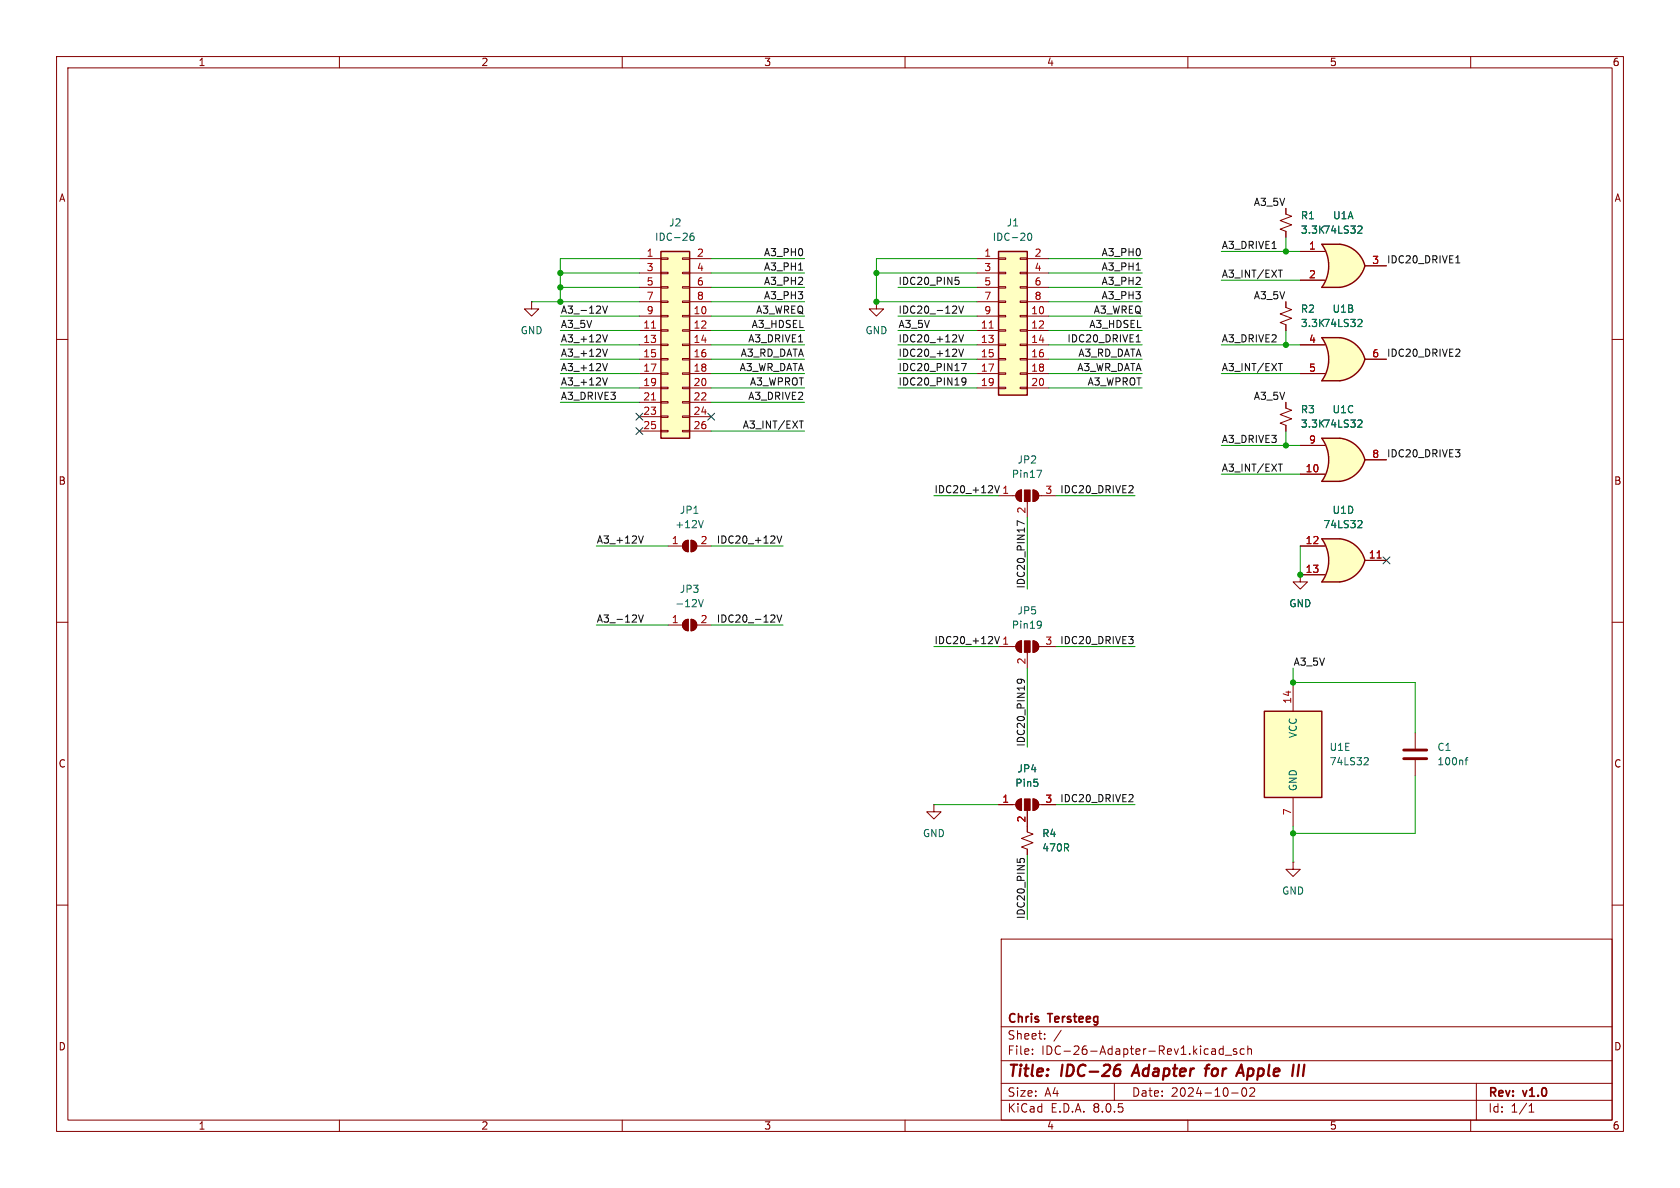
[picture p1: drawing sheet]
<svg xmlns="http://www.w3.org/2000/svg" width="297mm" height="210mm" viewBox="0 0 297 210" stroke-linecap="round" stroke-linejoin="round" font-family="sans-serif">
<g fill="none" stroke="#840000" stroke-width=".18">
<path d="M10 10h277v190h-277zM12 12h273v186h-273zM60 10v2M110 10v2M160 10v2M210 10v2M260 10v2M10 60h2M285 60h2M10 110h2M285 110h2M250.2 129.5v2.8"/>
<path d="M250.2 134.4v2.8M10 160h2M285 160h2M177 166h108v32h-108zM60 198v2M110 198v2M160 198v2M177 194.5h108M177 191.5h108M177 187.5h108M177 181.5h108M182.5 186.3v.1"/>
<path d="M182.5 185.5v.1M184.7 183.6v.1M184.7 182.8v.1M187.6 182.1l-1.3 2M197 191.5v3M210 198v2M214.7 185.4l.2 .2v.8M214.9 186.3l-.2 .1M214.9 185.8h-.2M216.2 184.9v1.5M216.2 185.5l-.4-.1-.3 .3v.4l.2 .2h.5M216.6 186.5h1.1"/>
<path d="M217.7 193.2h1.2M218.6 185.5l-.4-.1-.2 .2 .1 .2 .5 .2v.3h-.6M219.7 192.4l.2-.1a.81 .81 0 0 1 .6 .6 .81 .81 0 0 1-.3 .8l-.2 .1a.81 .81 0 0 1-.3-1.4zM220 185.5l-.5-.1-.3 .3v.4l.2 .2h.6M220.6 185.5l.2-.1 .4 .1v.9M220.6 184.9v1.5M221.7 192.4v.5l-.8 .9h.9M260 198v2M261 191.5v6.5M270.3 196.6h.9M270.3 195.5l.4-.4v1.5"/>
</g>
<path d="M197.4 189l.5 .1 .2 .3-.1 .4-.4 .4M198 188.2l-.6 .1M201 188.2l-.9 2M213 188.9h.8M213.8 188.2l-.4 .1-.1 .2-.2 1.7M218.8 189.6h1M219.5 188.2l.4 2M230.6 188.2l-.3 2" fill="none" stroke="#840000" stroke-width=".4"/>
<path d="M248.2 134.1h4M248.2 132.6h4" fill="none" stroke="#840000" stroke-width=".51"/>
<path d="M259 134.4h.5M259.5 133.9l-.3 .2v1.1" fill="none" stroke="#006464" stroke-width=".18"/>
<path d="M223.5 125.7h10.2v15.3h-10.2z" fill="#ffffc2"/>
<path d="M223.5 125.7h10.2v15.3h-10.2z" fill="none" stroke="#840000" stroke-width=".25"/>
<path d="M94 53.3v1.3h1.2l-1.2 1.3-1.3-1.3h1.3M94 53.3h.1M154.9 53.3v1.3h1.3l-1.3 1.3-1.2-1.3h1.2M154.9 53.3h.1M176.5 114.3h3.1M179.9 113.6l.7-.3v2a1.02 1.02 0 0 1-.9-.6 1.02 1.02 0 0 1 .2-1.1zM181.6 115.3v2.8M182.6 113.3a1.02 1.02 0 0 1 1 1 1.02 1.02 0 0 1-1 1zM183.6 114.3h3.1M228.6 120.7v5M228.6 141v5.1" fill="none" stroke="#840000" stroke-width=".18"/>
<path d="M183.8 109.8l.2 .1a1.03 1.03 0 0 1-.2 1.1M184.1 110.3l-.3 .3M241.4 133.9l.4 .1 .1 .3-.8 .9h.8" fill="none" stroke="#006464" stroke-width=".18"/>
<g fill="#840000" stroke="#840000" stroke-width=".18">
<path d="M179.9 113.6l.7-.3v2a1.02 1.02 0 0 1-.9-.6 1.02 1.02 0 0 1 .2-1.1z"/>
<path d="M181.1 113.3h1v2h-1z"/>
<path d="M182.6 113.3a1.02 1.02 0 0 1 1 1 1.02 1.02 0 0 1-1 1z"/>
</g>
<path d="M236.3 62.1l5 1.4a5.2 5.2 0 0 1-4.4 3.8z" fill="#ffffc2" stroke="#ffffc2" stroke-width=".18"/>
<path d="M233.7 59.7h3.2M233.7 67.3h3.2" fill="none" stroke="#ffffc2" stroke-width=".18"/>
<path d="M233.7 59.7h3.2v7.6h-3.2a6.7 6.7 0 0 0 0-7.6z" fill="#ffffc2"/>
<g fill="#ffffc2" stroke="#ffffc2" stroke-width=".18">
<path d="M236.9 59.7a5.1 5.1 0 0 1 4.4 3.8l-5 1.3z"/>
<path d="M236.3 97.7l5 1.4a5.2 5.2 0 0 1-4.4 3.8z"/>
</g>
<path d="M236.9 59.7h-3.2a6.6 6.6 0 0 1 0 7.6h3.2M236.9 59.7a5.1 5.1 0 0 1 4.4 3.8 5.2 5.2 0 0 1-4.4 3.8" fill="none" stroke="#840000" stroke-width=".25"/>
<path d="M229.9 61h4.3M229.9 66h4.3M241.3 63.5h3.8M229.9 101.6v1.3h1.2l-1.2 1.2-1.3-1.2h1.3M229.9 101.6h.1" fill="none" stroke="#840000" stroke-width=".18"/>
<path d="M240.2 56.5h.5l.1 .3-.8 .9h.8" fill="none" stroke="#006464" stroke-width=".18"/>
<path d="M233.7 95.3h3.2M233.7 102.9h3.2" fill="none" stroke="#ffffc2" stroke-width=".18"/>
<path d="M233.7 95.3h3.2v7.6h-3.2a6.7 6.7 0 0 0 0-7.6z" fill="#ffffc2"/>
<path d="M236.9 95.2a5.1 5.1 0 0 1 4.4 3.9l-5 1.3z" fill="#ffffc2" stroke="#ffffc2" stroke-width=".18"/>
<path d="M236.9 95.3h-3.2a6.6 6.6 0 0 1 0 7.6h3.2M236.9 95.2a5.1 5.1 0 0 1 4.4 3.9 5.2 5.2 0 0 1-4.4 3.8" fill="none" stroke="#840000" stroke-width=".25"/>
<path d="M229.9 96.5h4.3M241.3 99.1h3.8M229.9 101.6h4.3M165.1 142.2v1.3h1.3l-1.3 1.3-1.3-1.3h1.3M165.1 142.2h.1M181.6 146.1v1l1 .3-2 .8 2 .8-2 .7 1 .4v1M228.6 152.4v1.3h1.3l-1.3 1.2-1.3-1.2h1.3M228.6 152.4h.1" fill="none" stroke="#840000" stroke-width=".18"/>
<path d="M243.4 98.6h.8" fill="none" stroke="#a90000" stroke-width=".18"/>
<path d="M240.2 92l.5 .1 .1 .3-.8 .9h.8" fill="none" stroke="#006464" stroke-width=".18"/>
<path d="M116.8 44.5h5.1v33h-5.1z" fill="#ffffc2"/>
<g fill="none" stroke="#840000" stroke-width=".18">
<path d="M113 45.7h3.8M113 55.9h3.8M113 58.4h3.8M113 48.3h3.8M113 50.8h3.8M113 53.3h3.8M116.8 58.3h1.3v.2h-1.3zM116.8 55.8h1.3v.2h-1.3zM116.8 53.2h1.3v.3h-1.3zM116.8 50.7h1.3v.2h-1.3zM116.8 48.1h1.3v.3h-1.3zM116.8 45.6h1.3v.2h-1.3z"/>
<path d="M120.6 58.3h1.3v.2h-1.3zM120.6 55.8h1.3v.2h-1.3zM120.6 53.2h1.3v.3h-1.3zM120.6 50.7h1.3v.2h-1.3zM120.6 48.1h1.3v.3h-1.3zM120.6 45.6h1.3v.2h-1.3zM121.9 45.7h3.8M121.9 55.9h3.8M121.9 58.4h3.8M121.9 48.3h3.8M121.9 50.8h3.8M121.9 53.3h3.8"/>
<path d="M113 61h3.8M113 63.5h3.8M113 66h3.8M113 68.6h3.8M113 71.1h3.8M113 73.7h3.8M113 76.2h3.8M116.8 76.1h1.3v.2h-1.3zM116.8 73.5h1.3v.3h-1.3zM116.8 71h1.3v.2h-1.3zM116.8 68.5h1.3v.2h-1.3zM116.8 65.9h1.3v.3h-1.3z"/>
<path d="M116.8 63.4h1.3v.2h-1.3zM116.8 60.8h1.3v.3h-1.3zM120.6 76.1h1.3v.2h-1.3zM120.6 73.5h1.3v.3h-1.3zM120.6 71h1.3v.2h-1.3zM120.6 68.5h1.3v.2h-1.3zM120.6 65.9h1.3v.3h-1.3zM120.6 63.4h1.3v.2h-1.3zM120.6 60.8h1.3v.3h-1.3zM121.9 61h3.8M121.9 63.5h3.8M121.9 66h3.8"/>
<path d="M121.9 68.6h3.8M121.9 71.1h3.8M121.9 73.7h3.8M121.9 76.2h3.8M118.1 96.5h2.5M120.9 95.8l.8-.3v2a1.02 1.02 0 0 1-1-.6 1.02 1.02 0 0 1 .2-1.1zM122.2 95.5a1.02 1.02 0 0 1 1 1 1.02 1.02 0 0 1-1 1zM123.2 96.5h2.5M176.5 87.6h3.1M179.9 86.9l.7-.3v2a1.02 1.02 0 0 1-.9-.6 1.02 1.02 0 0 1 .2-1.1zM181.6 88.6v2.8M182.6 86.6a1.02 1.02 0 0 1 1 1 1.02 1.02 0 0 1-1 1z"/>
<path d="M183.6 87.6h3.1M118.1 110.5h2.5M120.9 109.8l.8-.3v2a1.02 1.02 0 0 1-1-.6 1.02 1.02 0 0 1 .2-1.1zM122.2 109.5a1.02 1.02 0 0 1 1 1 1.02 1.02 0 0 1-1 1zM123.2 110.5h2.5M176.5 142.2h3.1M179.9 141.5l.7-.3v2.1a1.02 1.02 0 0 1-.9-.7 1.02 1.02 0 0 1 .2-1.1zM181.6 143.3v2.8M182.6 141.2a1.02 1.02 0 0 1 1 1 1.02 1.02 0 0 1-1 1.1zM183.6 142.2h3.1"/>
</g>
<path d="M116.8 44.5h5.1v33h-5.1z" fill="none" stroke="#840000" stroke-width=".25"/>
<path d="M115.2 58h.7M115.2 70.7h.7" fill="none" stroke="#a90000" stroke-width=".18"/>
<path d="M122.6 41.2l-.4 .1a.85 .85 0 0 0 0 1.2l.4-.1 .1-.5-.2-.2-.4 .1-.1 .1M124.3 92l-.4 1.3M183.3 83.1h.8l-.5 1.3M123.5 106l.4 1.3 .4-1.3M183.4 138.3v.6" fill="none" stroke="#006464" stroke-width=".18"/>
<g fill="#840000" stroke="#840000" stroke-width=".18">
<path d="M179.9 141.5l.7-.3v2.1a1.02 1.02 0 0 1-.9-.7 1.02 1.02 0 0 1 .2-1.1z"/>
<path d="M181.1 141.2h1v2.1h-1z"/>
<path d="M182.6 141.2a1.02 1.02 0 0 1 1 1 1.02 1.02 0 0 1-1 1.1z"/>
<path d="M120.9 95.8l.8-.3v2a1.02 1.02 0 0 1-1-.6 1.02 1.02 0 0 1 .2-1.1z"/>
<path d="M122.2 95.5a1.02 1.02 0 0 1 1 1 1.02 1.02 0 0 1-1 1z"/>
<path d="M120.9 109.8l.8-.3v2a1.02 1.02 0 0 1-1-.6 1.02 1.02 0 0 1 .2-1.1z"/>
<path d="M122.2 109.5a1.02 1.02 0 0 1 1 1 1.02 1.02 0 0 1-1 1z"/>
<path d="M179.9 86.9l.7-.3v2a1.02 1.02 0 0 1-.9-.6 1.02 1.02 0 0 1 .2-1.1z"/>
<path d="M181.1 86.6h1v2h-1z"/>
<path d="M182.6 86.6a1.02 1.02 0 0 1 1 1 1.02 1.02 0 0 1-1 1z"/>
</g>
<path d="M176.5 44.5h5.1v25.4h-5.1z" fill="#ffffc2"/>
<g fill="none" stroke="#840000" stroke-width=".18">
<path d="M227.3 36.8v1l1 .4-2 .8 2 .8-2 .7 1 .4v1M172.7 45.7h3.8M172.7 55.9h3.8M172.7 58.4h3.8M172.7 48.3h3.8M172.7 50.8h3.8M172.7 53.3h3.8M176.5 58.3h1.3v.2h-1.3zM176.5 55.8h1.3v.2h-1.3zM176.5 53.2h1.3v.3h-1.3zM176.5 50.7h1.3v.2h-1.3zM176.5 48.1h1.3v.3h-1.3z"/>
<path d="M176.5 45.6h1.3v.2h-1.3zM180.3 58.3h1.3v.2h-1.3zM180.3 55.8h1.3v.2h-1.3zM180.3 53.2h1.3v.3h-1.3zM180.3 50.7h1.3v.2h-1.3zM180.3 48.1h1.3v.3h-1.3zM180.3 45.6h1.3v.2h-1.3zM181.6 45.7h3.8M181.6 55.9h3.8M181.6 58.4h3.8M181.6 48.3h3.8M181.6 50.8h3.8"/>
<path d="M181.6 53.3h3.8M227.3 53.3v1.1l1 .3-2 .8 2 .8-2 .7 1 .4v1M172.7 61h3.8M172.7 63.5h3.8M172.7 66h3.8M172.7 68.6h3.8M176.5 68.5h1.3v.2h-1.3zM176.5 65.9h1.3v.3h-1.3zM176.5 63.4h1.3v.2h-1.3zM176.5 60.8h1.3v.3h-1.3zM180.3 68.5h1.3v.2h-1.3zM180.3 65.9h1.3v.3h-1.3z"/>
<path d="M180.3 63.4h1.3v.2h-1.3zM180.3 60.8h1.3v.3h-1.3zM181.6 61h3.8M181.6 63.5h3.8M181.6 66h3.8M181.6 68.6h3.8"/>
</g>
<path d="M176.5 44.5h5.1v25.4h-5.1z" fill="none" stroke="#840000" stroke-width=".25"/>
<path d="M174.9 58h.7" fill="none" stroke="#a90000" stroke-width=".18"/>
<path d="M181.8 41.3l.2-.1a.68 .68 0 0 1 .4 .7 .68 .68 0 0 1-.4 .6l-.2-.1-.1-.4z" fill="none" stroke="#006464" stroke-width=".18"/>
<path d="M236.3 45.6l5 1.4a5.2 5.2 0 0 1-4.4 3.8z" fill="#ffffc2" stroke="#ffffc2" stroke-width=".18"/>
<path d="M233.7 50.8h3.2M233.7 43.2h3.2" fill="none" stroke="#ffffc2" stroke-width=".18"/>
<path d="M233.7 43.2h3.2v7.6h-3.2a6.7 6.7 0 0 0 0-7.6z" fill="#ffffc2"/>
<g fill="#ffffc2" stroke="#ffffc2" stroke-width=".18">
<path d="M236.9 43.2a5.1 5.1 0 0 1 4.4 3.8l-5 1.3z"/>
<path d="M236.3 79.9l5 1.4a5.2 5.2 0 0 1-4.4 3.8z"/>
</g>
<path d="M236.9 43.2h-3.2a6.6 6.6 0 0 1 0 7.6h3.2M236.9 43.2a5.1 5.1 0 0 1 4.4 3.8 5.2 5.2 0 0 1-4.4 3.8" fill="none" stroke="#840000" stroke-width=".25"/>
<path d="M229.9 44.5h4.3M229.9 49.5h4.3M241.3 47h3.8" fill="none" stroke="#840000" stroke-width=".18"/>
<path d="M240.2 39.9l.5 .1 .1 .3-.8 .9h.8" fill="none" stroke="#006464" stroke-width=".18"/>
<path d="M233.7 77.5h3.2M233.7 85.1h3.2" fill="none" stroke="#ffffc2" stroke-width=".18"/>
<path d="M233.7 77.5h3.2v7.6h-3.2a6.7 6.7 0 0 0 0-7.6z" fill="#ffffc2"/>
<path d="M236.9 77.5a5.1 5.1 0 0 1 4.4 3.8l-5 1.3z" fill="#ffffc2" stroke="#ffffc2" stroke-width=".18"/>
<path d="M236.9 77.5h-3.2a6.6 6.6 0 0 1 0 7.6h3.2M236.9 77.5a5.1 5.1 0 0 1 4.4 3.8 5.2 5.2 0 0 1-4.4 3.8" fill="none" stroke="#840000" stroke-width=".25"/>
<g fill="none" stroke="#840000" stroke-width=".18">
<path d="M227.3 36.8v1M227.3 40.9v1M227.3 53.3v1.1M227.3 57.4v1M229.9 44.5h4.3M229.9 49.5h4.3M241.3 47h3.8M227.3 71.1v1l1 .4-2 .8 2 .7-2 .8 1 .4v1M229.9 78.7h4.3M229.9 61h4.3M229.9 66h4.3M241.3 63.5h3.8"/>
<path d="M229.9 83.8h4.3M229.9 96.5h4.3M241.3 81.3h3.8M241.3 99.1h3.8M229.9 101.6h.1M229.9 101.6h4.3M176.5 142.2h2.6M181.6 143.5v3.6M181.6 150.1v1M184.1 142.2h2.6"/>
</g>
<path d="M240.2 39.9l.5 .1 .1 .3-.8 .9h.8M240.2 56.5h.5l.1 .3-.8 .9h.8M240.2 74.2l.5 .1 .1 .3-.8 .9h.8M240.2 92l.5 .1 .1 .3-.8 .9h.8M183.4 138.3v.6" fill="none" stroke="#006464" stroke-width=".18"/>
<g fill="none" stroke="#0f0f0f" stroke-width=".18">
<path d="M106.5 54.1l.5 1.3 .4-1.3M107.4 59.2l-.4 1.2M141.2 47.7h.7M168.9 49h.6M169 54.2l.1 .1v.3l-.8 .8h.8M169 49.5h.3l.3 .2-.2 .5-.4 .1M169.5 59.2l.4 1.2 .4-1.2M169.5 54.1l.4 1.3 .4-1.3M200.9 47.7h.7M226 47.7h.7M257.4 46.5h.7M107.4 64.3l-.4 1.2"/>
<path d="M107.4 66.8l-.4 1.3M107.4 61.7l-.4 1.3M141.3 74.4h.7M169.5 61.7l.4 1.3 .4-1.3M170 64.3h.8l-.5 1.2M170.2 66.9l.3-.1 .2 .1a.84 .84 0 0 1-.3 1.2h-.2M170.8 67.3l-.3 .3-.3-.1M200.9 60.4h.7M226 64.3h.7M257.3 79.5h.8l-.4 .5M258 61.8l.1 .2-.1 .3-.7 .7h.8M113.7 94.7l-.4 1.3"/>
<path d="M137.4 94.7l.4 1.3 .4-1.3M175.8 85.8l.5 1.3 .4-1.3M181.1 92.6l-1.3-.5v.8M200.2 85.9l.1 .2v.3l-.8 .7h.8M226 82h.7M258 80.1v.5M112.9 108.7l.4 1.3 .4-1.3M136.9 108.8l.1 .1-.1 .4-.7 .7h.8M137.4 108.7l.4 1.3 .4-1.3M175.8 112.5l.5 1.3 .4-1.3M199.5 112.5h.8l-.4 .5M200.3 113.1v.6"/>
<path d="M179.9 120.7l-.1-.4 .1-.2a.84 .84 0 0 1 1.2 .3v.3M180.4 120.1l.2 .2v.4M179.8 151.8v.6M180.3 152.3v-.3l.3-.2h.4l.1 .5M200.2 140.5l.1 .2v.3l-.8 .7h.8"/>
</g>
<g fill="none" stroke="#009600" stroke-width=".18">
<path d="M94 53.3h19M99.1 55.9h13.9M99.1 58.4h13.9M99.1 50.8h13.9M99.1 48.3h13.9M113 45.7h-13.9v7.6M125.7 55.9h16.5M125.7 58.4h16.5M125.7 53.3h16.5M125.7 50.8h16.5M125.7 48.3h16.5M125.7 45.7h16.5"/>
<path d="M154.9 48.3h17.8M158.7 55.9h14M158.7 58.4h14M158.7 50.8h14M172.7 45.7h-17.8v7.6h17.8M185.4 55.9h16.5M185.4 58.4h16.5M185.4 53.3h16.5M185.4 50.8h16.5M185.4 48.3h16.5M185.4 45.7h16.5M215.9 44.5h14"/>
<path d="M215.9 49.5h14M227.3 41.9v2.6M227.3 58.4v2.6M99.1 68.6h13.9M99.1 61h13.9M99.1 63.5h13.9M99.1 66h13.9M99.1 71.1h13.9M125.7 68.6h16.5M125.7 61h16.5M125.7 63.5h16.5M125.7 66h16.5"/>
<path d="M125.7 71.1h16.5M125.7 76.2h16.5M158.7 68.6h14M158.7 61h14M158.7 63.5h14M158.7 66h14M185.4 68.6h16.5M185.4 61h16.5M185.4 63.5h16.5M185.4 66h16.5M215.9 61h14M215.9 66h14"/>
<path d="M215.9 78.7h14M227.3 76.2v2.5M105.4 96.5h12.7M125.7 96.5h12.7M165.1 87.6h11.4M181.6 91.4v12.7M186.7 87.6h14M215.9 83.8h14M229.9 96.5v5.1M105.4 110.5h12.7M125.7 110.5h12.7M165.1 114.3h11.4"/>
<path d="M181.6 118.1v14M186.7 114.3h14M228.6 118.1v2.6h21.6v8.8M250.2 137.2v10.1h-21.6M165.1 142.2h11.4M181.6 151.1v11.5M186.7 142.2h14M228.6 146.1v6.3"/>
</g>
<path d="M112.4 73.1l1.2 1.2M112.4 75.6l1.2 1.2M113.6 73.1l-1.2 1.2M113.6 75.6l-1.2 1.2M125.1 73.1l1.2 1.2M126.3 73.1l-1.2 1.2M244.5 98.5l1.2 1.2M245.7 98.5l-1.2 1.2" fill="none" stroke="#000084" stroke-width=".18"/>
<path d="M243.4 98.6h.8" fill="none" stroke="#a90000" stroke-width=".18"/>
<g fill="#009600" stroke="#009600" stroke-width=".18">
<circle cx="99.1" cy="48.3" r=".46"/>
<circle cx="99.1" cy="53.3" r=".46"/>
<circle cx="99.1" cy="50.8" r=".46"/>
<circle cx="228.6" cy="120.7" r=".46"/>
<circle cx="228.6" cy="147.3" r=".46"/>
<circle cx="229.9" cy="101.6" r=".46"/>
<circle cx="154.9" cy="53.3" r=".46"/>
<circle cx="154.9" cy="48.3" r=".46"/>
<circle cx="227.3" cy="61" r=".46"/>
<circle cx="227.3" cy="44.5" r=".46"/>
<circle cx="227.3" cy="78.7" r=".46"/>
</g>
<g font-size="2.8" fill="#840000">
<text x="178" y="190.9">Title:</text>
<text x="187.7" y="190.9">IDC-26</text>
<text x="201.2" y="190.9">Adapter</text>
<text x="214.8" y="190.9">for</text>
<text x="221.3" y="190.9">Apple</text>
</g>
<g font-size="2.1" fill="#840000">
<text x="178" y="184">Sheet:</text>
<text x="178" y="181.2">Chris</text>
<text x="185.5" y="181.2">Tersteeg</text>
<text x="178" y="186.7">File:</text>
<text x="184.1" y="186.7">IDC-26-Adapter-Rev1.kicad_sch</text>
<text x="178" y="196.9">KiCad</text>
<text x="178" y="194.1">Size:</text>
<text x="184.7" y="194.1">A4</text>
<text x="185.7" y="196.9">E.D.A.</text>
<text x="193.3" y="196.9">8.0.5</text>
<text x="200" y="194.1">Date:</text>
<text x="207" y="194.1">2024-10-02</text>
<text x="263" y="194.3">Rev:</text>
<text x="263" y="196.9">Id:</text>
<text x="267.1" y="196.9">1/1</text>
<text x="269.4" y="194.3">v1.0</text>
</g>
<g font-size="1.8" fill="#840000">
<text x="35" y="11.9">1</text>
<text x="85" y="11.9">2</text>
<text x="135" y="11.9">3</text>
<text x="185" y="11.9">4</text>
<text x="235" y="11.9">5</text>
<text x="285" y="11.9">6</text>
<text x="10.3" y="35.9">A</text>
<text x="285.3" y="35.9">A</text>
<text x="10.3" y="85.9">B</text>
<text x="285.3" y="85.9">B</text>
<text x="10.3" y="135.9">C</text>
<text x="285.3" y="135.9">C</text>
<text x="10.3" y="185.9">D</text>
<text x="285.3" y="185.9">D</text>
<text x="35" y="199.9">1</text>
<text x="85" y="199.9">2</text>
<text x="135" y="199.9">3</text>
<text x="185" y="199.9">4</text>
<text x="235" y="199.9">5</text>
<text x="285" y="199.9">6</text>
</g>
<g font-size="1.8" fill="#006464">
<text x="118.2" y="40.2">J2</text>
<text x="177.9" y="40.2">J1</text>
<text x="229.9" y="39">R1</text>
<text x="229.9" y="41.5">3.3K 74LS32</text>
<text x="235.6" y="39">U1A</text>
<text x="115.7" y="42.8">IDC-26</text>
<text x="175.4" y="42.8">IDC-20</text>
<text x="91.9" y="59.3">GND</text>
<text x="152.9" y="59.3">GND</text>
<text x="229.9" y="55.5">R2</text>
<text x="229.9" y="58">3.3K 74LS32</text>
<text x="235.5" y="55.5">U1B</text>
<text x="229.9" y="73.3">R3</text>
<text x="229.9" y="75.8">3.3K 74LS32</text>
<text x="235.5" y="73.3">U1C</text>
<text x="179.8" y="82.1">JP2</text>
<text x="178.8" y="84.7">Pin17</text>
<text x="119.3" y="93.6">+12V</text>
<text x="120.1" y="91">JP1</text>
<text x="233.9" y="93.6">74LS32</text>
<text x="235.5" y="91">U1D</text>
<text x="119.3" y="107.5">-12V</text>
<text x="120.1" y="105">JP3</text>
<text x="227.8" y="107.5">GND</text>
<text x="178.8" y="111.4">Pin19</text>
<text x="179.8" y="108.8">JP5</text>
<text x="229.5" y="130.6" transform="rotate(-90 229.5 130.6)">VCC</text>
<text x="179.8" y="136.8">JP4</text>
<text x="235" y="132.9">U1E</text>
<text x="235" y="135.5">74LS32</text>
<text x="254" y="132.9">C1</text>
<text x="254" y="135.5">100nf</text>
<text x="179.4" y="139.3">Pin5</text>
<text x="229.5" y="140" transform="rotate(-90 229.5 140)">GND</text>
<text x="163.1" y="148.2">GND</text>
<text x="184.2" y="148.2">R4</text>
<text x="184.2" y="150.7">470R</text>
<text x="226.6" y="158.3">GND</text>
</g>
<g font-size="1.8" fill="#0f0f0f">
<text x="221.6" y="36.5">A3_5V</text>
<text x="135" y="45.4">A3_PH0</text>
<text x="135" y="47.9">A3_PH1</text>
<text x="194.7" y="47.9">A3_PH1</text>
<text x="194.7" y="45.4">A3_PH0</text>
<text x="215.9" y="44.1">A3_DRIVE1</text>
<text x="245.1" y="46.6">IDC20_DRIVE1</text>
<text x="135" y="50.5">A3_PH2</text>
<text x="135" y="53">A3_PH3</text>
<text x="158.7" y="50.5">IDC20_PIN5</text>
<text x="194.7" y="53">A3_PH3</text>
<text x="194.7" y="50.5">A3_PH2</text>
<text x="215.9" y="49.2">A3_INT/EXT</text>
<text x="221.6" y="53">A3_5V</text>
<text x="99.1" y="58.1">A3_5V</text>
<text x="99.1" y="55.5">A3_-12V</text>
<text x="132.8" y="58.1">A3_HDSEL</text>
<text x="133.6" y="55.5">A3_WREQ</text>
<text x="158.7" y="58.1">A3_5V</text>
<text x="158.7" y="55.5">IDC20_-12V</text>
<text x="192.5" y="58.1">A3_HDSEL</text>
<text x="193.3" y="55.5">A3_WREQ</text>
<text x="99.1" y="65.7">A3_+12V</text>
<text x="99.1" y="63.2">A3_+12V</text>
<text x="99.1" y="60.6">A3_+12V</text>
<text x="130.7" y="65.7">A3_WR_DATA</text>
<text x="130.8" y="63.2">A3_RD_DATA</text>
<text x="132.2" y="60.6">A3_DRIVE1</text>
<text x="158.7" y="65.7">IDC20_PIN17</text>
<text x="158.7" y="60.6">IDC20_+12V</text>
<text x="158.7" y="63.2">IDC20_+12V</text>
<text x="188.6" y="60.6">IDC20_DRIVE1</text>
<text x="190.4" y="65.7">A3_WR_DATA</text>
<text x="190.5" y="63.2">A3_RD_DATA</text>
<text x="215.9" y="60.6">A3_DRIVE2</text>
<text x="215.9" y="65.7">A3_INT/EXT</text>
<text x="245.1" y="63.2">IDC20_DRIVE2</text>
<text x="99.1" y="68.2">A3_+12V</text>
<text x="99.1" y="70.8">A3_DRIVE3</text>
<text x="132.2" y="70.8">A3_DRIVE2</text>
<text x="132.5" y="68.2">A3_WPROT</text>
<text x="158.7" y="68.2">IDC20_PIN19</text>
<text x="192.2" y="68.2">A3_WPROT</text>
<text x="221.6" y="70.8">A3_5V</text>
<text x="131.2" y="75.9">A3_INT/EXT</text>
<text x="215.9" y="78.4">A3_DRIVE3</text>
<text x="215.9" y="83.5">A3_INT/EXT</text>
<text x="245.1" y="80.9">IDC20_DRIVE3</text>
<text x="165.1" y="87.3">IDC20_+12V</text>
<text x="187.3" y="87.3">IDC20_DRIVE2</text>
<text x="105.4" y="96.2">A3_+12V</text>
<text x="126.6" y="96.2">IDC20_+12V</text>
<text x="181.3" y="104.1" transform="rotate(-90 181.3 104.1)">IDC20_PIN17</text>
<text x="105.4" y="110.1">A3_-12V</text>
<text x="126.6" y="110.1">IDC20_-12V</text>
<text x="165.1" y="114">IDC20_+12V</text>
<text x="187.3" y="114">IDC20_DRIVE3</text>
<text x="228.6" y="117.8">A3_5V</text>
<text x="181.3" y="132.1" transform="rotate(-90 181.3 132.1)">IDC20_PIN19</text>
<text x="187.3" y="141.9">IDC20_DRIVE2</text>
<text x="181.3" y="162.6" transform="rotate(-90 181.3 162.6)">IDC20_PIN5</text>
</g>
<g font-size="1.8" fill="#a90000">
<text x="114.2" y="45.5">1</text>
<text x="123.1" y="45.5">2</text>
<text x="173.9" y="45.5">1</text>
<text x="182.8" y="45.5">2</text>
<text x="231.3" y="44.2">1</text>
<text x="242.5" y="46.7">3</text>
<text x="114.2" y="48">3</text>
<text x="114.2" y="50.5">5</text>
<text x="114.2" y="53.1">7</text>
<text x="123.1" y="48">4</text>
<text x="123.1" y="50.5">6</text>
<text x="123.1" y="53.1">8</text>
<text x="173.9" y="48">3</text>
<text x="173.9" y="50.5">5</text>
<text x="173.9" y="53.1">7</text>
<text x="182.8" y="48">4</text>
<text x="182.8" y="50.5">6</text>
<text x="182.8" y="53.1">8</text>
<text x="231.3" y="49.3">2</text>
<text x="113.6" y="58.2">11</text>
<text x="114.2" y="55.6">9</text>
<text x="122.5" y="55.6">10</text>
<text x="122.5" y="58.2">12</text>
<text x="173.3" y="58.2">11</text>
<text x="173.9" y="55.6">9</text>
<text x="182.2" y="55.6">10</text>
<text x="182.2" y="58.2">12</text>
<text x="113.6" y="60.7">13</text>
<text x="113.6" y="63.2">15</text>
<text x="113.6" y="65.8">17</text>
<text x="122.5" y="60.7">14</text>
<text x="122.5" y="63.2">16</text>
<text x="122.5" y="65.8">18</text>
<text x="173.3" y="60.7">13</text>
<text x="173.3" y="63.2">15</text>
<text x="173.3" y="65.8">17</text>
<text x="182.2" y="60.7">14</text>
<text x="182.2" y="63.2">16</text>
<text x="182.2" y="65.8">18</text>
<text x="231.3" y="60.7">4</text>
<text x="231.3" y="65.8">5</text>
<text x="242.5" y="63.2">6</text>
<text x="113.6" y="68.3">19</text>
<text x="113.6" y="70.9">21</text>
<text x="122.5" y="68.3">20</text>
<text x="122.5" y="70.9">22</text>
<text x="173.3" y="68.3">19</text>
<text x="182.2" y="68.3">20</text>
<text x="113.6" y="73.4">23</text>
<text x="113.6" y="75.9">25</text>
<text x="122.5" y="73.4">24</text>
<text x="122.5" y="75.9">26</text>
<text x="230.7" y="83.6">10</text>
<text x="231.3" y="78.5">9</text>
<text x="242.5" y="81">8</text>
<text x="177.1" y="87.4">1</text>
<text x="184.7" y="87.4">3</text>
<text x="181.4" y="90.9" transform="rotate(-90 181.4 90.9)">2</text>
<text x="118.7" y="96.3">1</text>
<text x="123.8" y="96.3">2</text>
<text x="230.7" y="96.3">12</text>
<text x="230.7" y="101.3">13</text>
<text x="241.9" y="98.8">11</text>
<text x="118.7" y="110.2">1</text>
<text x="123.8" y="110.2">2</text>
<text x="177.1" y="114">1</text>
<text x="181.4" y="117.5" transform="rotate(-90 181.4 117.5)">2</text>
<text x="184.7" y="114">3</text>
<text x="228.3" y="124.5" transform="rotate(-90 228.3 124.5)">14</text>
<text x="177.1" y="142">1</text>
<text x="184.7" y="142">3</text>
<text x="181.4" y="145.5" transform="rotate(-90 181.4 145.5)">2</text>
<text x="228.3" y="144.2" transform="rotate(-90 228.3 144.2)">7</text>
</g>
</svg>
